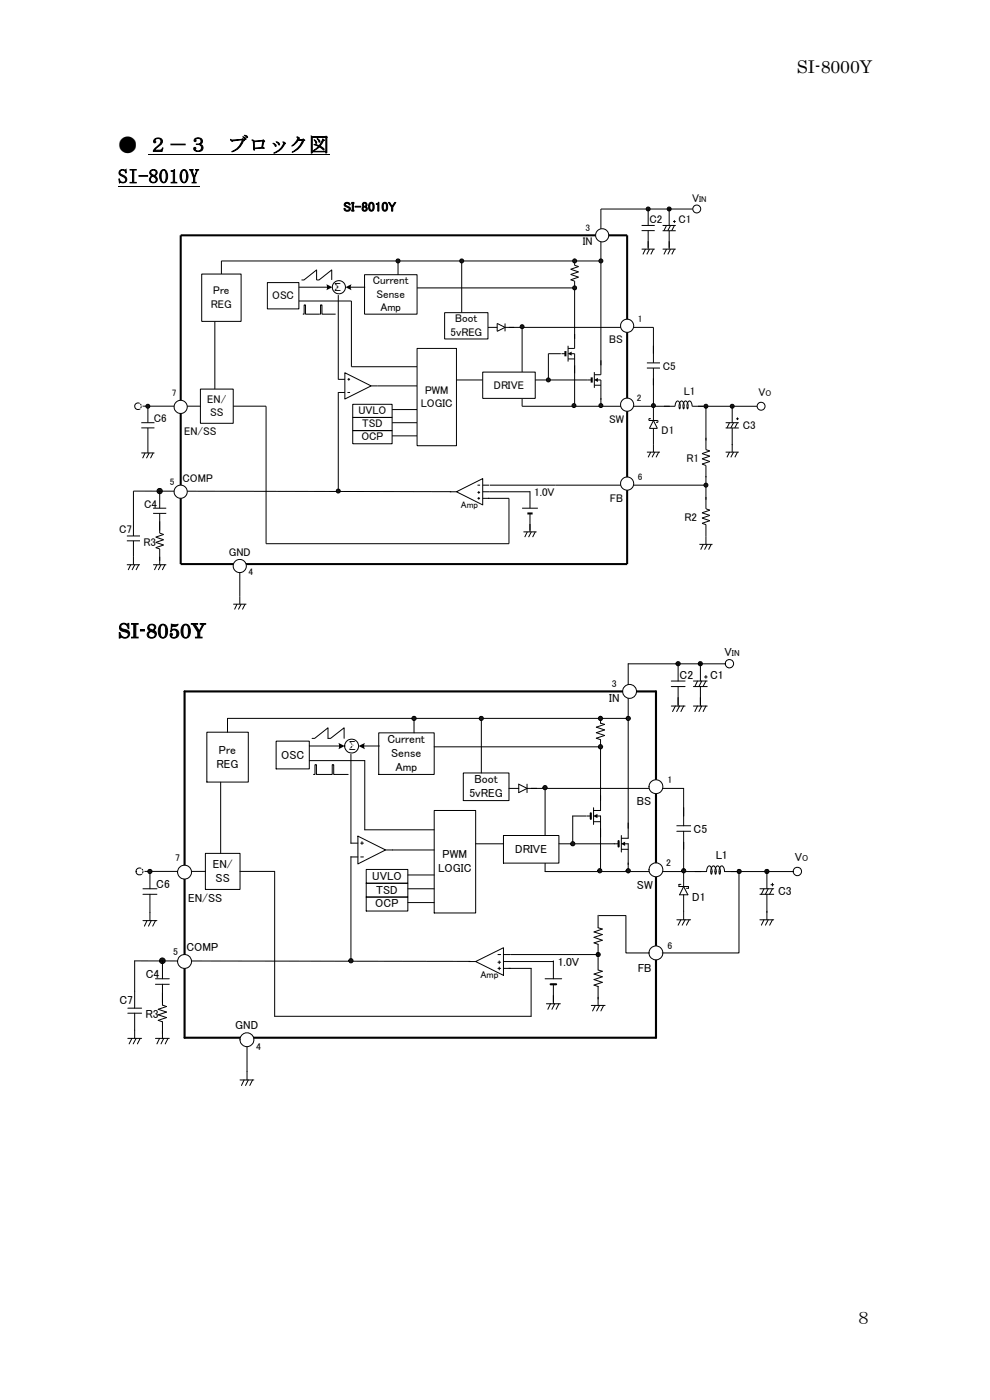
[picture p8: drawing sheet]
<svg xmlns="http://www.w3.org/2000/svg" width="210mm" height="297mm" viewBox="0 0 210 297" stroke-linecap="round" stroke-linejoin="round" font-family="sans-serif">
<path d="M25 39.6h17.3M31.4 32.9h38.5" fill="none" stroke="#000" stroke-width=".21"/>
<circle cx="142" cy="44.3" r=".42" fill="#1a1a1a"/>
<circle cx="142" cy="44.3" r=".42" fill="none" stroke="#000" stroke-width=".21"/>
<circle cx="33.9" cy="104.2" r=".56" fill="#1a1a1a"/>
<g fill="none" stroke="#000" stroke-width=".21">
<path d="M127.5 44.4v33.1M140.6 52.9h2.8M141.4 52.9l-.6 1.1M142 51.2v1.7M142.2 52.9l-.5 1.1M143.1 52.9l-.6 1.1M108 69.5h30.6M110.8 69.1v17.1h31.3M148.1 86.2h12.5"/>
<circle cx="33.9" cy="104.2" r=".56"/>
</g>
<path d="M38.3 49.9h94.7v69.8h-94.7z" fill="none" stroke="#000" stroke-width=".43"/>
<circle cx="127.7" cy="49.9" r="1.39" fill="#fff"/>
<circle cx="127.7" cy="49.9" r="1.39" fill="none" stroke="#000" stroke-width=".21"/>
<circle cx="133" cy="69.1" r="1.39" fill="#fff"/>
<circle cx="133" cy="69.1" r="1.39" fill="none" stroke="#000" stroke-width=".21"/>
<circle cx="133" cy="85.9" r="1.39" fill="#fff"/>
<g fill="none" stroke="#000" stroke-width=".21">
<path d="M119.1 75h.9M120.5 76.2h1.4M120.5 73.4v3.3M121.2 75h.7v4.2M121.9 70.9v3h-1.4M126.1 79v3.3M127.5 76.4v3.1h-1.4M137.2 77h2.8M137.2 78.1h2.8M138.6 73.4v3.6M138.6 78.1v3.6M124.7 80.6h.8"/>
<path d="M126.1 81.7h1.4M126.7 80.6h.8v4.2M138.1 88.8h-.4v.4h1.9M138.6 85.9v3.3M138.6 90.9v3.3M138.6 89.2l.8 1.7h-1.6zM139.6 89.2v.4h-.4M140.8 86.2h2.4a.75 .75 0 0 1 .8-1l.3 .7-.1 .8a1.23 1.23 0 0 1 .5-1.6 1.3 1.3 0 0 1 .3 1.6 1.16 1.16 0 0 1 .5-1.6 1.31 1.31 0 0 1 .3 1.6 1.16 1.16 0 0 1 .6-1.6l.3 .5 .1 .6h2.4M49.5 128.2h2.8M50.3 128.2l-.5 1.1M50.9 126.5v1.7M51.1 128.2l-.5 1.1"/>
<path d="M52 128.2l-.6 1.1"/>
<circle cx="133" cy="85.9" r="1.39"/>
</g>
<path d="M120 74.5v1.1M125.5 80.1v1.1" fill="none" stroke="#000" stroke-width=".43"/>
<path d="M120.4 75l.9-.4v.9zM126 80.6l.8-.4v.8z" fill="#000"/>
<path d="M102.4 79h11.1v5.5h-11.1z" fill-rule="evenodd" fill="#fff"/>
<path d="M77.3 58.3h11.2v8.4h-11.2zM102.4 79h11.1v5.5h-11.1zM74.8 88.6h8.4v2.8h-8.4z" fill="none" stroke="#000" stroke-width=".21"/>
<path d="M56.7 60h6.7v5.5h-6.7z" fill-rule="evenodd" fill="#fff"/>
<path d="M56.7 60h6.7v5.5h-6.7z" fill="none" stroke="#000" stroke-width=".21"/>
<path d="M94.3 66.3h9.2v5.6h-9.2z" fill-rule="evenodd" fill="#fff"/>
<path d="M94.3 66.3h9.2v5.6h-9.2zM127.5 84.5v2M32.5 107.8h2.8M32.5 108.9h2.8M33.9 104.2v3.6M33.9 108.9v3.7" fill="none" stroke="#000" stroke-width=".21"/>
<circle cx="127.5" cy="86" r=".42" fill="#1a1a1a"/>
<circle cx="127.5" cy="86" r=".42" fill="none" stroke="#000" stroke-width=".21"/>
<circle cx="138.6" cy="86" r=".42" fill="#1a1a1a"/>
<circle cx="138.6" cy="86" r=".42" fill="none" stroke="#000" stroke-width=".21"/>
<circle cx="149.8" cy="86.2" r=".42" fill="#1a1a1a"/>
<g fill="none" stroke="#000" stroke-width=".21">
<path d="M137.2 95.9h2.8M138 95.9l-.5 1.1M138.6 94.2v1.7M138.9 95.9l-.6 1.1M139.7 95.9l-.5 1.1"/>
<circle cx="149.8" cy="86.2" r=".42"/>
</g>
<circle cx="161.5" cy="86.2" r=".84" fill="#fff"/>
<g fill="none" stroke="#000" stroke-width=".21">
<path d="M121.9 60.8v11.1M121.9 77.5v8.4M113.5 80.6h11.2"/>
<circle cx="161.5" cy="86.2" r=".84"/>
</g>
<circle cx="121.8" cy="86" r=".42" fill="#1a1a1a"/>
<g fill="none" stroke="#000" stroke-width=".21">
<path d="M47 55.4h80.9M121.9 56.3l.8 .3-1.6 .5 1.6 .6-1.6 .5 1.6 .6-1.6 .6 .8 .2M121.9 54.9v1.4M121.9 59.6v1.4"/>
<circle cx="121.8" cy="86" r=".42"/>
</g>
<circle cx="127.5" cy="55.4" r=".42" fill="#1a1a1a"/>
<circle cx="127.5" cy="55.4" r=".42" fill="none" stroke="#000" stroke-width=".21"/>
<circle cx="121.9" cy="55.4" r=".42" fill="#1a1a1a"/>
<g fill="none" stroke="#000" stroke-width=".21">
<path d="M119 75h-2.7v5.3"/>
<circle cx="121.9" cy="55.4" r=".42"/>
</g>
<circle cx="116.3" cy="80.6" r=".42" fill="#1a1a1a"/>
<g fill="none" stroke="#000" stroke-width=".21">
<path d="M88.5 61.1h33.1"/>
<circle cx="116.3" cy="80.6" r=".42"/>
</g>
<circle cx="121.9" cy="61.1" r=".42" fill="#1a1a1a"/>
<circle cx="121.9" cy="61.1" r=".42" fill="none" stroke="#000" stroke-width=".21"/>
<circle cx="110.8" cy="69.3" r=".42" fill="#1a1a1a"/>
<g fill="none" stroke="#000" stroke-width=".21">
<path d="M97.9 55.2v11.1M103.5 69.5h2M105.5 68.6l1.6 .9-1.6 .8zM107.1 69.5h2M107.1 68.6v1.7"/>
<circle cx="110.8" cy="69.3" r=".42"/>
</g>
<circle cx="97.9" cy="55.4" r=".42" fill="#1a1a1a"/>
<g fill="none" stroke="#000" stroke-width=".21">
<path d="M88.5 73.9h8.3v20.7h-8.3zM71.8 83.2v21.1M149.7 95.4l.9 .3-1.7 .5 1.7 .6-1.7 .6 1.7 .5-1.7 .6 .8 .3M149.8 92.9v2.5M149.8 98.8v2.5M103.5 105.7h4.5M103.9 102.9h46.3M148.4 115.5h2.8M149.2 115.5l-.6 1.1M149.8 105.5v2.5l.8 .2-1.7 .6 1.7 .6-1.7 .5 1.7 .6-1.7 .5 .9 .3v4.2M150 115.5l-.5 1.1M150.9 115.5l-.6 1.1"/>
<circle cx="97.9" cy="55.4" r=".42"/>
</g>
<circle cx="133" cy="102.6" r="1.39" fill="#fff"/>
<g fill="none" stroke="#000" stroke-width=".21">
<path d="M28.3 104.2l67.4 .1"/>
<circle cx="133" cy="102.6" r="1.39"/>
</g>
<circle cx="71.8" cy="104.2" r=".42" fill="#1a1a1a"/>
<circle cx="71.8" cy="104.2" r=".42" fill="none" stroke="#000" stroke-width=".21"/>
<circle cx="38.3" cy="104.3" r="1.39" fill="#fff"/>
<g fill="none" stroke="#000" stroke-width=".21">
<path d="M127.5 44.4h19.5M32.5 119.8h2.8M33.3 119.8l-.5 1.1M33.9 118.2v1.6M34.2 119.8l-.6 1.1M35 119.8l-.6 1.1"/>
<circle cx="38.3" cy="104.3" r="1.39"/>
</g>
<circle cx="147.8" cy="44.3" r=".84" fill="#fff"/>
<g fill="none" stroke="#000" stroke-width=".21">
<path d="M84.4 55.2v3.1"/>
<circle cx="147.8" cy="44.3" r=".84"/>
</g>
<circle cx="84.4" cy="55.4" r=".42" fill="#1a1a1a"/>
<g fill="none" stroke="#000" stroke-width=".21">
<path d="M47 55.4v2.7M30 89.7h2.8M30 90.8h2.8M31.4 86.1v3.6M31.4 90.8v3.6"/>
<circle cx="84.4" cy="55.4" r=".42"/>
</g>
<circle cx="50.9" cy="120.1" r="1.39" fill="#fff"/>
<g fill="none" stroke="#000" stroke-width=".21">
<path d="M149.8 101v5"/>
<circle cx="50.9" cy="120.1" r="1.39"/>
</g>
<circle cx="149.8" cy="102.9" r=".42" fill="#1a1a1a"/>
<g fill="none" stroke="#000" stroke-width=".21">
<path d="M149.8 86.2v7.3M50.9 121.5v5"/>
<circle cx="149.8" cy="102.9" r=".42"/>
</g>
<circle cx="137.5" cy="44.3" r=".42" fill="#1a1a1a"/>
<g fill="none" stroke="#000" stroke-width=".21">
<path d="M136.1 52.9h2.8M136.9 52.9l-.5 1.1M137.5 51.2v1.7M137.8 52.9l-.6 1.1M138.6 52.9l-.5 1.1"/>
<circle cx="137.5" cy="44.3" r=".42"/>
</g>
<circle cx="155.3" cy="86.2" r=".42" fill="#1a1a1a"/>
<g fill="none" stroke="#000" stroke-width=".21">
<path d="M63.4 60.9h6.1M74.3 60.9h3.2M30 96.1h2.8M30.8 96.1l-.5 1.1M31.4 94.4v1.7M31.6 96.1l-.5 1.1M32.5 96.1l-.6 1.1M74.8 91.4h8.4v2.8h-8.4zM153.9 95.9h2.8M154.8 95.9l-.6 1.1M155.3 94.2v1.7M155.6 95.9l-.6 1.1"/>
<path d="M156.4 95.9l-.5 1.1"/>
<circle cx="71.9" cy="60.9" r="1.39"/>
<circle cx="155.3" cy="86.2" r=".42"/>
</g>
<g fill="#000">
<path d="M69.2 60.3l1.3 .6-1.3 .7 .2-.5z" fill-rule="evenodd"/>
<path d="M73.3 60.9l1.3-.6-.2 .6 .2 .7z" fill-rule="evenodd"/>
</g>
<path d="M73.2 79.1l5.5 2.8-5.5 2.8z" fill="#fff"/>
<path d="M71.8 62.6v17.9M73.2 79.1l5.5 2.8-5.5 2.8zM71.8 80.5h1.4M71.8 83.3h1.4M73.7 80.5h.6M73.7 83.3h.6M74 80.2v.6M78.7 81.9h1.4" fill="none" stroke="#000" stroke-width=".21"/>
<path d="M96.8 104.3l5.6-2.8v5.6z" fill="#fff"/>
<g fill="none" stroke="#000" stroke-width=".21">
<path d="M64 59.4h.5l2.7-2.1v2.1h.5l2.7-2.1v2.1M45.6 68.2v14.4M63.4 63.9h11.1v13.9h14M64.2 66.7h.3v-2h.3v2h3.2v-2h.3v2h2.9M138.6 69.5v5.5M30 86.2h12.5M42.5 82.6h7v7.2h-7zM49.5 86.2h6.9M74.8 85.8h8.4v2.8h-8.4zM80.1 81.9h8.4M83.2 86.9h5.3M83.2 89.7h5.3"/>
<path d="M96.8 80.6h5.6M138.6 80.3v5.6M95.4 104.3h1.4M96.8 104.3l5.6-2.8v5.6zM101.3 105.7h.5M101.3 102.9h.5M101.6 105.5v.5M102.4 105.7h1.4M102.4 102.9h1.4M102.4 104.3h10M108 105.7v9.7"/>
</g>
<circle cx="38.3" cy="86.3" r="1.39" fill="#fff"/>
<circle cx="38.3" cy="86.3" r="1.39" fill="none" stroke="#000" stroke-width=".21"/>
<circle cx="29.3" cy="86.2" r=".7" fill="#fff"/>
<g fill="none" stroke="#000" stroke-width=".21">
<path d="M56.4 86.2v29.2h51.6M33.9 110.6v2.5l.8 .3-1.7 .6 1.7 .5-1.7 .6 1.7 .5-1.7 .6 .9 .3v2.5"/>
<circle cx="29.3" cy="86.2" r=".7"/>
</g>
<circle cx="31.4" cy="86.2" r=".42" fill="#1a1a1a"/>
<g fill="none" stroke="#000" stroke-width=".21">
<path d="M42.8 58.1h8.3v10.1h-8.3zM136.1 47.8h2.8M136.1 48.9h2.8M137.5 44.2v3.6M137.5 48.9v3.7M140.6 47.8h2.8M140.6 49h2.8M141.4 47.8l-.6 1.2M142 44.2v3.6M142 49v3.6M142.2 47.8l-.5 1.2M142.8 47h.6"/>
<path d="M143.1 47.8l-.6 1.2M143.1 46.7v.6M83.2 92.5h5.3M153.9 89.7h2.8M153.9 90.8h2.8M154.8 89.7l-.6 1.1M155.3 86.1v3.6M155.3 90.8v3.6M155.6 89.7l-.6 1.1M156.2 88.9h.5M156.4 89.7l-.5 1.1M156.4 88.6v.5"/>
<path d="M26.9 119.8h2.8M26.9 113.7h2.8M26.9 114.8h2.8M27.7 119.8l-.5 1.1M28.3 104.2v9.5M28.3 114.8v5M28.6 119.8l-.6 1.1M29.4 119.8l-.5 1.1M101.3 104.5h.5M101.6 104.2v.6M110.8 107.8h3.3M111 112.9h2.8"/>
<path d="M111.9 112.9l-.6 1.1M112.4 104.2v3.6M112.4 108.9v4M112.7 112.9l-.6 1.1M113.5 112.9l-.5 1.1"/>
<circle cx="31.4" cy="86.2" r=".42"/>
</g>
<path d="M111.9 108.9h1.1" fill="none" stroke="#000" stroke-width=".43"/>
<circle cx="148.6" cy="140.8" r=".44" fill="#1a1a1a"/>
<circle cx="148.6" cy="140.8" r=".44" fill="none" stroke="#000" stroke-width=".21"/>
<circle cx="34.5" cy="203.9" r=".58" fill="#1a1a1a"/>
<g fill="none" stroke="#000" stroke-width=".21">
<path d="M133.3 140.8v35M147.1 149.8h2.9M148 149.8l-.6 1.2M148.6 148v1.8M148.9 149.8l-.6 1.2M149.8 149.8l-.6 1.2M112.7 167.3h32.3M115.6 166.9v18h33.1M155 184.9h13.3"/>
<circle cx="34.5" cy="203.9" r=".58"/>
</g>
<path d="M39.2 146.7h100v73.5h-100z" fill="none" stroke="#000" stroke-width=".45"/>
<circle cx="133.6" cy="146.7" r="1.47" fill="#fff"/>
<circle cx="133.6" cy="146.7" r="1.47" fill="none" stroke="#000" stroke-width=".21"/>
<g fill="#fff">
<path d="M133 146h.9v.2h-.7l-.1 .3a.48 .48 0 0 1 .7 0 .48 .48 0 0 1 0 .7 .48 .48 0 0 1-.7-.1l-.2-.2h.2a.31 .31 0 0 0 .3 .2 .31 .31 0 0 0 .3-.2 .31 .31 0 0 0-.2-.4l-.5 .2z" fill-rule="evenodd"/>
<circle cx="139.1" cy="166.9" r="1.47"/>
</g>
<circle cx="139.1" cy="166.9" r="1.47" fill="none" stroke="#000" stroke-width=".21"/>
<g fill="#fff">
<path d="M138.7 167.1a.31 .31 0 0 0 .6 0 .31 .31 0 0 0-.6 0zM138.7 166.3l.6-.1 .2 .3a.52 .52 0 0 0-.8 .1v.2a.47 .47 0 0 1 .7 0 .47 .47 0 0 1 0 .7 .47 .47 0 0 1-.7-.2l-.2-.5z" fill-rule="evenodd"/>
<circle cx="139.1" cy="184.6" r="1.47"/>
</g>
<circle cx="139.1" cy="184.6" r="1.47" fill="none" stroke="#000" stroke-width=".21"/>
<path d="M139.1 183.8h.2v.8h.3v.2h-.3v.3h-.2v-.3h-.6zM139.1 184l-.4 .6h.4z" fill-rule="evenodd" fill="#fff"/>
<g fill="none" stroke="#000" stroke-width=".21">
<path d="M124.5 173.1h.8M125.9 174.3h1.5M125.9 171.4v3.5M126.6 173.1h.8v4.5M127.4 168.8v3.2h-1.5M130.3 179h.9M131.8 177.3v3.5M132.5 179h.8v4.4M133.3 174.6v3.3h-1.5M143.6 175.2h2.9M143.6 176.4h2.9M145 171.4v3.8"/>
<path d="M145 176.4v3.8M131.8 180.2h1.5M144.4 187.7h-.4v.4h2M145 184.5v3.6M145 189.9v3.5M145 188.1l.9 1.8h-1.7zM146.1 188.1v.4h-.5M147.4 184.9h2.5a.86 .86 0 0 1 .7-1.1 1.34 1.34 0 0 1 .3 1.7v-.1a1.3 1.3 0 0 1 .5-1.7 1.32 1.32 0 0 1 .4 1.8v-.1a1.35 1.35 0 0 1 .5-1.7 1.36 1.36 0 0 1 .3 1.8v-.1a1.29 1.29 0 0 1 .6-1.7 1.4 1.4 0 0 1 .5 1.2h2.5M50.9 229.1h3M51.8 229.1l-.6 1.2M52.4 227.4v1.7M52.7 229.1l-.6 1.2"/>
<path d="M53.6 229.1l-.6 1.2"/>
</g>
<path d="M125.3 172.6v1.2M131.2 178.5v1.1" fill="none" stroke="#000" stroke-width=".45"/>
<g fill="#000">
<path d="M125.8 173.1l.9-.4v.9z" fill-rule="evenodd"/>
<path d="M131.7 179l.9-.4v.9z" fill-rule="evenodd"/>
</g>
<path d="M106.8 177.3h11.8v5.8h-11.8z" fill-rule="evenodd" fill="#fff"/>
<path d="M80.3 155.5h11.8v8.8h-11.8zM106.8 177.3h11.8v5.8h-11.8zM77.7 187.4h8.8v2.9h-8.8z" fill="none" stroke="#000" stroke-width=".21"/>
<path d="M58.6 157.3h7v5.8h-7z" fill-rule="evenodd" fill="#fff"/>
<path d="M58.6 157.3h7v5.8h-7z" fill="none" stroke="#000" stroke-width=".21"/>
<path d="M98.3 164h9.7v5.9h-9.7z" fill-rule="evenodd" fill="#fff"/>
<path d="M98.3 164h9.7v5.9h-9.7zM133.3 183.1v2.1M33 207.7h2.9M33 208.8h2.9M34.5 203.9v3.8M34.5 208.8v3.9" fill="none" stroke="#000" stroke-width=".21"/>
<circle cx="133.3" cy="184.7" r=".44" fill="#1a1a1a"/>
<circle cx="133.3" cy="184.7" r=".44" fill="none" stroke="#000" stroke-width=".21"/>
<circle cx="145" cy="184.7" r=".43" fill="#1a1a1a"/>
<circle cx="145" cy="184.7" r=".43" fill="none" stroke="#000" stroke-width=".21"/>
<circle cx="156.8" cy="184.9" r=".44" fill="#1a1a1a"/>
<g fill="none" stroke="#000" stroke-width=".21">
<path d="M143.6 195.2h2.9M144.4 195.2l-.5 1.1M145 193.4v1.8M145.3 195.2l-.6 1.1M146.2 195.2l-.6 1.1"/>
<circle cx="156.8" cy="184.9" r=".44"/>
</g>
<circle cx="169.2" cy="184.9" r=".88" fill="#fff"/>
<g fill="none" stroke="#000" stroke-width=".21">
<path d="M127.4 158.1v11.8M118.6 179h11.7M127.4 175.8v8.7"/>
<circle cx="169.2" cy="184.9" r=".88"/>
</g>
<circle cx="127.2" cy="184.7" r=".43" fill="#1a1a1a"/>
<g fill="none" stroke="#000" stroke-width=".21">
<path d="M48.3 152.4h85.4M127.4 151.9v1.5l.9 .3-1.8 .6 1.8 .6-1.8 .6 1.8 .5-1.8 .6 .9 .3v1.5"/>
<circle cx="127.2" cy="184.7" r=".43"/>
</g>
<circle cx="133.3" cy="152.4" r=".44" fill="#1a1a1a"/>
<circle cx="133.3" cy="152.4" r=".44" fill="none" stroke="#000" stroke-width=".21"/>
<circle cx="127.4" cy="152.4" r=".44" fill="#1a1a1a"/>
<g fill="none" stroke="#000" stroke-width=".21">
<path d="M124.3 173.1h-2.8v5.6"/>
<circle cx="127.4" cy="152.4" r=".44"/>
</g>
<circle cx="121.5" cy="179" r=".44" fill="#1a1a1a"/>
<g fill="none" stroke="#000" stroke-width=".21">
<path d="M92.1 158.5h35"/>
<circle cx="121.5" cy="179" r=".44"/>
</g>
<circle cx="127.4" cy="158.4" r=".44" fill="#1a1a1a"/>
<circle cx="127.4" cy="158.4" r=".44" fill="none" stroke="#000" stroke-width=".21"/>
<circle cx="115.6" cy="167.1" r=".45" fill="#1a1a1a"/>
<g fill="none" stroke="#000" stroke-width=".21">
<path d="M102.1 152.2v11.8M108 167.3h2M110 166.4l1.8 .9-1.8 .9zM111.8 167.3h2.1M111.8 166.4v1.8"/>
<circle cx="115.6" cy="167.1" r=".45"/>
</g>
<circle cx="102.1" cy="152.4" r=".43" fill="#1a1a1a"/>
<g fill="none" stroke="#000" stroke-width=".21">
<path d="M92.1 172h8.8v21.7h-8.8zM74.4 181.8v22.2M108 205.5h4.7M108.4 202.5h18.5"/>
<circle cx="102.1" cy="152.4" r=".43"/>
</g>
<circle cx="139.1" cy="202.2" r="1.47" fill="#fff"/>
<circle cx="139.1" cy="202.2" r="1.47" fill="none" stroke="#000" stroke-width=".21"/>
<path d="M138.7 201.6l.3-.1 .4 .1 .1 .3-.2 .2 .2 .2a.45 .45 0 0 1-.5 .4 .45 .45 0 0 1-.4-.5l.2-.1-.2-.2zM138.8 201.7h-.1a.26 .26 0 0 0 .3 .3 .26 .26 0 0 0 .3-.3zM138.8 202.3h-.1a.29 .29 0 0 0 .3 .3 .29 .29 0 0 0 .3-.3z" fill-rule="evenodd" fill="#fff"/>
<path d="M28.6 203.9l71.1 .1" fill="none" stroke="#000" stroke-width=".21"/>
<circle cx="74.4" cy="203.9" r=".45" fill="#1a1a1a"/>
<circle cx="74.4" cy="203.9" r=".45" fill="none" stroke="#000" stroke-width=".21"/>
<circle cx="39.1" cy="204" r="1.48" fill="#fff"/>
<circle cx="39.1" cy="204" r="1.48" fill="none" stroke="#000" stroke-width=".21"/>
<path d="M38.5 203.3h1l-.5 1.3h-.2l.5-1.1h-.8z" fill-rule="evenodd" fill="#fff"/>
<path d="M133.3 140.8h20.6M34.5 218.6v1.7M33 220.3h2.9M33.8 220.3l-.5 1.2M34.7 220.3l-.5 1.2M35.6 220.3l-.6 1.2" fill="none" stroke="#000" stroke-width=".21"/>
<circle cx="154.7" cy="140.8" r=".88" fill="#fff"/>
<g fill="none" stroke="#000" stroke-width=".21">
<path d="M87.8 152.2v3.3"/>
<circle cx="154.7" cy="140.8" r=".88"/>
</g>
<circle cx="87.8" cy="152.4" r=".44" fill="#1a1a1a"/>
<g fill="none" stroke="#000" stroke-width=".21">
<path d="M48.3 152.4v3M30.3 188.6h3M30.3 189.8h3M31.8 184.8v3.8M31.8 189.8v3.8"/>
<circle cx="87.8" cy="152.4" r=".44"/>
</g>
<circle cx="52.4" cy="220.6" r="1.47" fill="#fff"/>
<circle cx="52.4" cy="220.6" r="1.47" fill="none" stroke="#000" stroke-width=".21"/>
<path d="M51.9 220.1l.5-.2v1.3h-.1v-1h-.4z" fill-rule="evenodd" fill="#fff"/>
<path d="M132.8 194.3v7.9h4.8" fill="none" stroke="#000" stroke-width=".21"/>
<circle cx="126.9" cy="202.5" r=".43" fill="#1a1a1a"/>
<g fill="none" stroke="#000" stroke-width=".21">
<path d="M52.4 222.1v5.3"/>
<circle cx="126.9" cy="202.5" r=".43"/>
</g>
<circle cx="143.9" cy="140.8" r=".45" fill="#1a1a1a"/>
<g fill="none" stroke="#000" stroke-width=".21">
<path d="M142.4 149.8h2.9M143.3 149.8l-.6 1.2M143.9 148v1.8M144.2 149.8l-.7 1.2M145 149.8l-.6 1.2"/>
<circle cx="143.9" cy="140.8" r=".45"/>
</g>
<circle cx="162.7" cy="184.9" r=".45" fill="#1a1a1a"/>
<g fill="none" stroke="#000" stroke-width=".21">
<path d="M30.3 195.3h3M31.2 195.3l-.6 1.2M31.8 193.6v1.7M32.1 195.3l-.6 1.2M33 195.3l-.6 1.2M77.7 190.3h8.8v3h-8.8zM161.2 195.2h2.9M162.1 195.2l-.6 1.1M162.7 193.4v1.8M163 195.2l-.6 1.1M163.9 195.2l-.6 1.1"/>
<circle cx="74.6" cy="158.3" r="1.47"/>
<circle cx="162.7" cy="184.9" r=".45"/>
</g>
<path d="M74.1 157.7l.4-.1 .3 .1 .1 .3-.2 .2a.36 .36 0 0 1 .3 .4 .36 .36 0 0 1-.5 .3 .46 .46 0 0 1-.5-.5h.2a.3 .3 0 0 0 .3 .4 .3 .3 0 0 0 .2-.5h-.3v-.2l.4-.1a.28 .28 0 0 0-.3-.3 .28 .28 0 0 0-.3 .3h-.2z" fill-rule="evenodd" fill="#fff"/>
<path d="M65.6 158.3h6.5M77.1 158.3h3.4" fill="none" stroke="#000" stroke-width=".21"/>
<g fill="#000">
<path d="M71.8 157.6l1.3 .7-1.3 .7 .1-.4z" fill-rule="evenodd"/>
<path d="M76.1 158.3l1.3-.7a1.41 1.41 0 0 0 0 1.4z" fill-rule="evenodd"/>
</g>
<path d="M75.9 177.4l5.9 2.9-5.9 3z" fill-rule="evenodd" fill="#fff"/>
<path d="M74.4 178.9h1.5M74.4 160v18.9M75.9 177.4l5.9 2.9-5.9 3zM76.5 178.9h.6M76.8 178.6v.6M74.4 181.8h1.5M76.5 181.8h.6M81.8 180.3h1.5" fill="none" stroke="#000" stroke-width=".21"/>
<path d="M100.9 204l5.9-2.9v5.9z" fill-rule="evenodd" fill="#fff"/>
<g fill="none" stroke="#000" stroke-width=".21">
<path d="M66.2 156.7h.6l2.8-2.3v2.3h.5l2.9-2.3v2.3M46.8 166v15.1M65.6 161.4h11.8v14.7h14.7M66.5 164.3h.3v-2h.3v2h3.4v-2h.3v2h3.1M100.9 179h5.9M145 167.3v5.8M145 178.7v5.8M30.3 184.9h13.3M43.6 181.1h7.3v7.6h-7.3zM50.9 184.9h7.4M77.7 184.5h8.8v2.9h-8.8zM83.3 180.3h8.8"/>
<path d="M86.5 185.7h5.6M86.5 188.6h5.6M99.5 204h1.4M100.9 204l5.9-2.9v5.9zM105.6 205.5h.6M105.6 202.5h.6M105.9 205.2v.6M106.8 205.5h1.5M106.8 202.5h1.5M106.8 204h10.6M112.7 205.5v10.1"/>
</g>
<circle cx="39.1" cy="185.1" r="1.48" fill="#fff"/>
<circle cx="39.1" cy="185.1" r="1.48" fill="none" stroke="#000" stroke-width=".21"/>
<g fill="#fff">
<path d="M38.7 184.4l.3-.1 .4 .1 .1 .4-.2 .1a.36 .36 0 0 1 .2 .5 .36 .36 0 0 1-.5 .2 .46 .46 0 0 1-.5-.4h.2a.3 .3 0 0 0 .4 .3 .3 .3 0 0 0 .2-.4l-.4-.1v-.1l.4-.2a.28 .28 0 0 0-.3-.3 .28 .28 0 0 0-.3 .3h-.2z" fill-rule="evenodd"/>
<circle cx="29.6" cy="184.9" r=".74"/>
</g>
<circle cx="29.6" cy="184.9" r=".74" fill="none" stroke="#000" stroke-width=".21"/>
<path d="M29.9 184.3l.3-.1 .4 .1 .1 .3-.2 .2a.36 .36 0 0 1 .2 .4 .36 .36 0 0 1-.5 .3 .46 .46 0 0 1-.5-.5h.2a.3 .3 0 0 0 .4 .4 .3 .3 0 0 0 .2-.5h-.4v-.2l.4-.1a.28 .28 0 0 0-.3-.3 .28 .28 0 0 0-.3 .3h-.2z" fill-rule="evenodd" fill="#fff"/>
<path d="M58.3 184.9v30.7h54.4M34.5 210.6v2.7l.8 .3-1.7 .6 1.7 .5-1.7 .6 1.7 .6-1.7 .6 .9 .3v2.6" fill="none" stroke="#000" stroke-width=".21"/>
<circle cx="31.8" cy="184.9" r=".45" fill="#1a1a1a"/>
<g fill="none" stroke="#000" stroke-width=".21">
<path d="M43.9 155.4h8.8v10.5h-8.8zM142.4 144.5h2.9M142.4 145.7h2.9M143.9 140.7v3.8M143.9 145.7v3.8M147.1 144.5h2.9M147.1 145.7h2.9M148 144.5l-.6 1.2M148.6 140.7v3.8M148.6 145.7v3.8M148.9 144.5l-.6 1.2M149.4 143.6h.6"/>
<path d="M149.8 144.5l-.7 1.2M149.8 143.3v.6M86.5 191.5h5.6M126.9 194.2v2.7l.9 .2-1.8 .6 1.8 .6-1.8 .6 1.8 .6-1.8 .6 .9 .3v2.6M127.1 194.3h5.7M156.8 185.1v17.1h-16.3M161.2 188.6h2.9M161.2 189.8h2.9M162.1 188.6l-.6 1.2M162.7 184.8v3.8M162.7 189.8v3.8M163 188.6l-.6 1.2"/>
<path d="M163.6 187.7h.5M163.9 188.6l-.7 1.2M163.9 187.4v.6M27.1 213.9h2.9M27.1 215h2.9M28.6 203.9v10M28.6 215v5.3M105.6 204.2h.6M105.9 203.9v.6M115.6 207.7h3.6M115.9 213h3M116.8 213l-.6 1.2"/>
<path d="M117.4 203.9v3.8M117.4 208.8v4.2M117.7 213l-.6 1.2M118.6 213l-.6 1.2M125.4 213.3h3M126.3 213.3l-.6 1.2M126.9 203.2v2.6M126.9 209.3v4M126.9 205.8l.9 .3-1.8 .6 1.8 .6-1.8 .5 1.8 .6-1.8 .6 .9 .3M127.2 213.3l-.6 1.2M128.1 213.3l-.6 1.2M27.1 220.3h2.9"/>
<path d="M28 220.3l-.6 1.2M28.9 220.3l-.6 1.2M29.7 220.3l-.5 1.2"/>
<circle cx="31.8" cy="184.9" r=".45"/>
</g>
<path d="M116.8 208.8h1.2" fill="none" stroke="#000" stroke-width=".45"/>
<g font-size="4.2">
<text x="25" y="32.2">● ２－３</text>
<text x="48.5" y="32.2">ブロック図</text>
<text x="25" y="38.9">SI-8010Y</text>
<text x="25" y="135.4">SI-8050Y</text>
</g>
<g font-size="3.7">
<text x="169" y="15.5">SI-8000Y</text>
<text x="181.3" y="281">８</text>
</g>
<text font-size="2.8" x="72.8" y="44.8">SI-8010Y</text>
<g font-size="2.5">
<text x="153.7" y="139.2">V</text>
<text x="129.2" y="148.9">IN</text>
<text x="144.2" y="144.1">C2</text>
<text x="150.6" y="144.1">C1</text>
<text x="46.4" y="159.9">Pre</text>
<text x="59.6" y="161">OSC</text>
<text x="73.5" y="159.2">Σ</text>
<text x="82.2" y="157.7">Current</text>
<text x="83" y="160.7">Sense</text>
<text x="46" y="162.9">REG</text>
<text x="83.9" y="163.6">Amp</text>
<text x="100.6" y="166.2">Boot</text>
<text x="99.6" y="169.2">5vREG</text>
<text x="135.1" y="170.8">BS</text>
<text x="147.1" y="176.8">C5</text>
<text x="45.1" y="184.2">EN/</text>
<text x="93" y="185.1">LOGIC</text>
<text x="93.9" y="182.1">PWM</text>
<text x="109.3" y="180.9">DRIVE</text>
<text x="151.8" y="182.3">L1</text>
<text x="168.6" y="182.7">V</text>
<text x="33.2" y="188.4">C6</text>
<text x="39.9" y="191.4">EN/SS</text>
<text x="45.7" y="187.1">SS</text>
<text x="79" y="186.7">UVLO</text>
<text x="79.8" y="189.6">TSD</text>
<text x="135.1" y="188.6">SW</text>
<text x="146.9" y="191.2">D1</text>
<text x="165.1" y="189.9">C3</text>
<text x="79.6" y="192.5">OCP</text>
<text x="39.6" y="201.8">COMP</text>
<text x="30.9" y="207.5">C4</text>
<text x="118.3" y="205.1">1.0V</text>
<text x="135.3" y="206.2">FB</text>
<text x="25.4" y="213.1">C7</text>
<text x="30.8" y="216">R3</text>
<text x="49.9" y="218.4">GND</text>
</g>
<g font-size="2.4">
<text x="137.8" y="47.4">C2</text>
<text x="143.9" y="47.4">C1</text>
<text x="146.8" y="42.8">V</text>
<text x="123.6" y="52">IN</text>
<text x="44.8" y="65.3">REG</text>
<text x="45.2" y="62.5">Pre</text>
<text x="57.7" y="63.5">OSC</text>
<text x="70.9" y="61.8">Σ</text>
<text x="79.1" y="60.3">Current</text>
<text x="79.9" y="63.2">Sense</text>
<text x="80.7" y="66">Amp</text>
<text x="95.6" y="71.3">5vREG</text>
<text x="96.6" y="68.4">Boot</text>
<text x="129.2" y="72.8">BS</text>
<text x="90.2" y="83.5">PWM</text>
<text x="104.8" y="82.4">DRIVE</text>
<text x="140.6" y="78.5">C5</text>
<text x="145" y="83.8">L1</text>
<text x="32.6" y="89.6">C6</text>
<text x="44" y="85.5">EN/</text>
<text x="44.6" y="88.3">SS</text>
<text x="76" y="87.9">UVLO</text>
<text x="89.3" y="86.4">LOGIC</text>
<text x="129.2" y="89.7">SW</text>
<text x="160.9" y="84.1">V</text>
<text x="39.1" y="92.3">EN/SS</text>
<text x="76.7" y="93.5">OCP</text>
<text x="76.8" y="90.7">TSD</text>
<text x="140.3" y="92.1">D1</text>
<text x="157.6" y="90.9">C3</text>
<text x="145.6" y="98.1">R1</text>
<text x="30.6" y="107.7">C4</text>
<text x="38.7" y="102.2">COMP</text>
<text x="113.3" y="105.3">1.0V</text>
<text x="129.4" y="106.4">FB</text>
<text x="25.3" y="113">C7</text>
<text x="145.2" y="110.6">R2</text>
<text x="30.4" y="115.8">R3</text>
<text x="48.5" y="118">GND</text>
</g>
<g font-size="2.1">
<text x="129.8" y="145.8">3</text>
<text x="141.6" y="166.1">1</text>
<text x="37.2" y="182.6">7</text>
<text x="141.3" y="183.7">2</text>
<text x="36.7" y="202.6">5</text>
<text x="141.6" y="201.3">6</text>
<text x="101.9" y="207.6">Amp</text>
<text x="54.4" y="222.7">4</text>
</g>
<g font-size="2">
<text x="124.2" y="49.1">3</text>
<text x="135.3" y="68.3">1</text>
<text x="36.4" y="84">7</text>
<text x="135.1" y="85.1">2</text>
<text x="135.3" y="101.8">6</text>
<text x="36" y="103">5</text>
<text x="97.8" y="107.7">Amp</text>
<text x="52.7" y="122.1">4</text>
</g>
<g font-size="1.9">
<text x="155.3" y="139.2">IN</text>
<text x="170.1" y="182.7">O</text>
</g>
<g font-size="1.8">
<text x="148.3" y="42.8">IN</text>
<text x="162.4" y="84.1">O</text>
</g>
<g font-size="1.8" fill="#fff">
<text x="71.2" y="61.5">３</text>
<text x="29.3" y="86.7">３</text>
</g>
</svg>
